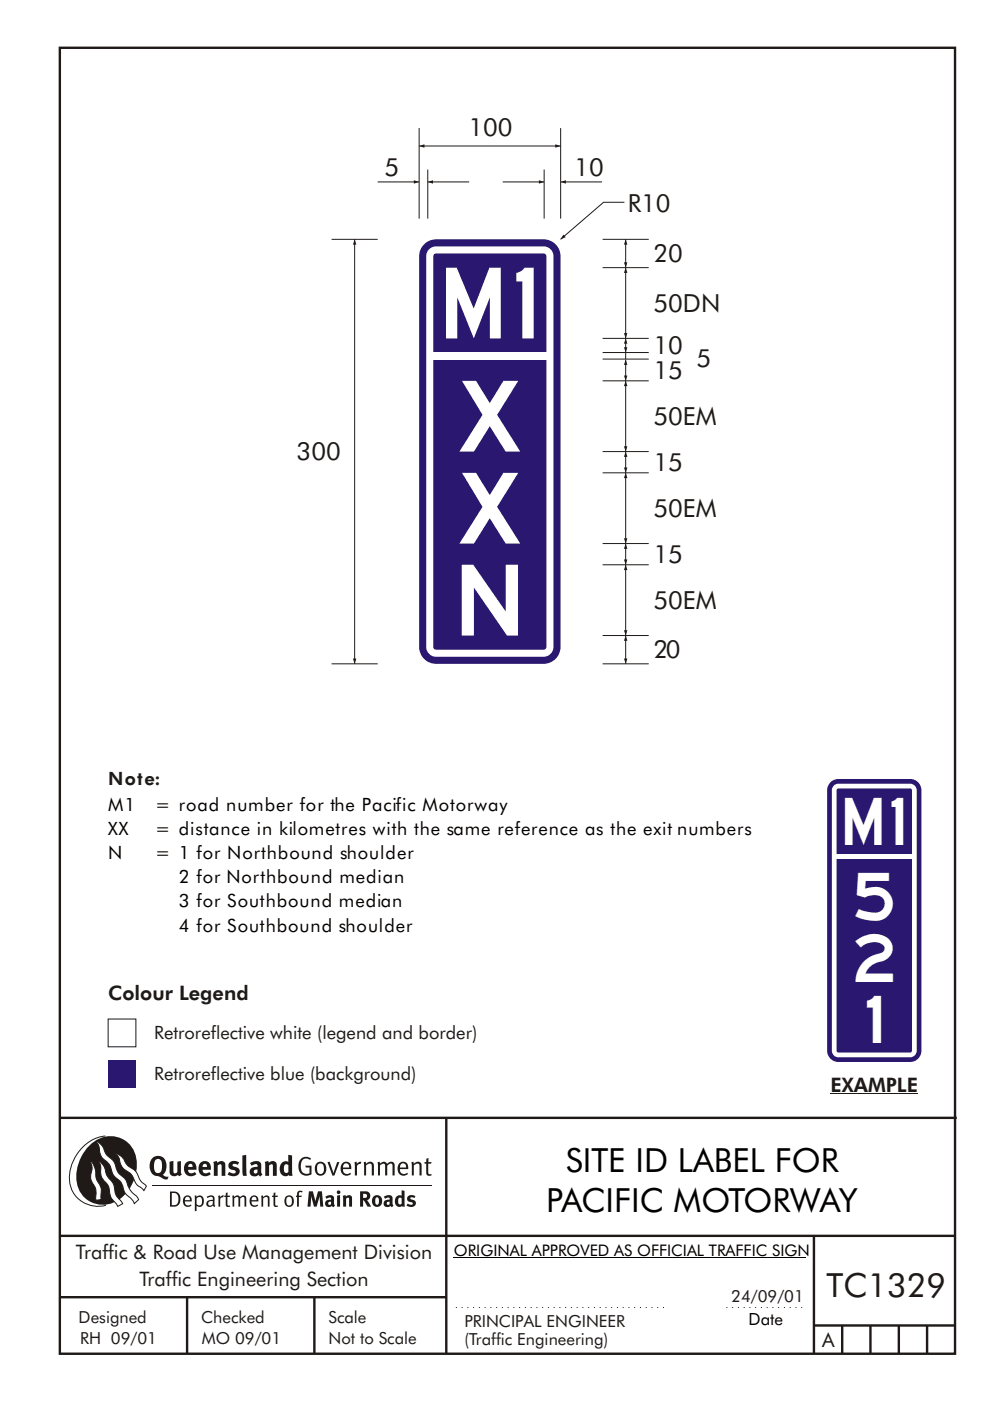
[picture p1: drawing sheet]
<svg xmlns="http://www.w3.org/2000/svg" width="210mm" height="297mm" viewBox="0 0 210 297" stroke-linecap="round" stroke-linejoin="round" font-family="sans-serif">
<path d="M176.8 166.7l.6-.5h.5h15.2a1.38 1.38 0 0 1 1.4 1.3v55.3a1.38 1.38 0 0 1-1.4 1.4h-15.2a1.38 1.38 0 0 1-1.4-1.4v-55.3zM177.5 167.3l.4-.1h15.2l.3 .1 .1 55.5-.2 .3-15.4 .1-.4-.2zM176 166.1a2.38 2.38 0 0 1 1.9-.9h15.2a2.39 2.39 0 0 1 2.4 2.3v55.3a2.39 2.39 0 0 1-2.4 2.4h-15.2a2.39 2.39 0 0 1-2.4-2.4v-55.3l.1-.5z" fill-rule="evenodd" fill="#291770"/>
<path d="M177.3 181.2h16.5v1h-16.5z" fill="#fff"/>
<g fill="none" stroke="#1f1a17" stroke-width=".51">
<path d="M12.7 10.1h189.9v276.9h-189.9zM12.7 237h190.3M94.7 236.9v50.1M12.7 262h190M12.7 275h82M39.7 275v12M66.7 275v12M172.7 262v25M172.7 281h30M178.7 281v6M184.7 281v6M190.7 281v6"/>
<path d="M196.7 281v6"/>
</g>
<path d="M96.3 266.6h74.7" fill="none" stroke="#000" stroke-width=".21"/>
<path d="M96.7 277.2h45.2M154.1 277.2h16.7" fill="none" stroke="#1f1a17" stroke-width=".21" stroke-dasharray=".2 1" stroke-linecap="butt"/>
<g fill="#1f1a17">
<path d="M63.9 245.6a1.61 1.61 0 0 1 2.1 .1l-.2 .2a1.17 1.17 0 0 0-1.4-.1 1.17 1.17 0 0 0-.6 1.2 1.42 1.42 0 0 0 1.2 1.9l.7-.2v-1.2h-.8l-.1-.4h1.3v1.9a1.82 1.82 0 0 1-2.2-.1 1.82 1.82 0 0 1-.6-2.1l.2-.7z" fill-rule="evenodd"/>
<path d="M67.2 246.6a1.77 1.77 0 0 0 .4 2.6 1.39 1.39 0 0 0 1.4-.5 1.39 1.39 0 0 0 .2-1.5 1.19 1.19 0 0 0-2-.6zM67.5 246.8a.83 .83 0 0 1 1 .1 .83 .83 0 0 1 .2 1 .75 .75 0 0 1-.6 1 .75 .75 0 0 1-.8-.8v-.9z" fill-rule="evenodd"/>
<path d="M69.5 246.4l.4-.1 .8 2.4 .8-2.3h.5l-1.1 2.8h-.4z" fill-rule="evenodd"/>
<path d="M72.6 246.7a1.74 1.74 0 0 0 .5 2.5h.9l.5-.3-.2-.3a.89 .89 0 0 1-1.1 .2 .89 .89 0 0 1-.4-.9h1.7a1.15 1.15 0 0 0-.4-1.4 1.15 1.15 0 0 0-1.5 .2zM73 246.9a.67 .67 0 0 1 .8-.1 .67 .67 0 0 1 .3 .7h-1.3z" fill-rule="evenodd"/>
<path d="M75.2 246.4l.4-.1 .1 .5 .5-.4 .5-.1-.2 .5a.61 .61 0 0 0-.8 .6v1.8h-.4z" fill-rule="evenodd"/>
<path d="M77.1 246.4l.5-.1 .1 .5a.89 .89 0 0 1 .9-.5 .89 .89 0 0 1 .7 .8v2.1h-.4v-2.1l-.1-.3-.3-.1-.8 .4v2.1h-.4z" fill-rule="evenodd"/>
<path d="M80.1 246.4l.4-.1 .1 .4a.83 .83 0 0 1 .8-.4 .83 .83 0 0 1 .7 .5 .86 .86 0 0 1 .9-.5 .86 .86 0 0 1 .7 .8v2.1h-.4l-.1-2.3a.5 .5 0 0 0-.8 0l-.2 .2v2.1h-.5v-2.2l-.4-.3-.7 .4v2.1h-.4z" fill-rule="evenodd"/>
<path d="M84.7 246.7a1.74 1.74 0 0 0 .5 2.5h.9l.5-.3-.2-.3a.89 .89 0 0 1-1.1 .2 .89 .89 0 0 1-.4-.9h1.7a1.15 1.15 0 0 0-.5-1.4 1.15 1.15 0 0 0-1.4 .2zM85 246.9a.67 .67 0 0 1 .9-.1 .67 .67 0 0 1 .3 .7h-1.3z" fill-rule="evenodd"/>
<path d="M87.3 246.4l.4-.1 .1 .5a.89 .89 0 0 1 .9-.5 .89 .89 0 0 1 .8 .8v2.1h-.5v-2.1l-.1-.3-.3-.1-.8 .4v2.1h-.4z" fill-rule="evenodd"/>
<path d="M90.5 245.7l.4-.2v.9h.7l-.2 .3h-.5v2.1l.1 .1h.5l.1 .3a.71 .71 0 0 1-1.2-.5v-2h-.3v-.3h.3z" fill-rule="evenodd"/>
<path d="M36 246.3l.8-.2v2a.46 .46 0 0 0 .2 .7 .46 .46 0 0 0 .6-.3v-2.2l.8-.1v2.3l.2 .6-.6 .3-.2-.3a1.03 1.03 0 0 1-1.2 .2 1.03 1.03 0 0 1-.6-1z" fill-rule="evenodd"/>
<path d="M39.4 246.6a1.64 1.64 0 0 0 0 2.3 1.64 1.64 0 0 0 2.3 .1l-.4-.5a.78 .78 0 0 1-.9 .3 .78 .78 0 0 1-.5-.8h1.8a1.37 1.37 0 0 0-.6-1.6 1.37 1.37 0 0 0-1.7 .2zM40.1 246.9a.48 .48 0 0 1 .6-.1 .48 .48 0 0 1 .2 .6h-1z" fill-rule="evenodd"/>
<path d="M42.5 246.6a1.65 1.65 0 0 0-.2 2 1.65 1.65 0 0 0 1.9 .7l.5-.3-.3-.5a.78 .78 0 0 1-.9 .3 .78 .78 0 0 1-.5-.8h1.8a1.37 1.37 0 0 0-.6-1.6 1.37 1.37 0 0 0-1.7 .2zM43.1 246.9a.48 .48 0 0 1 .6-.1 .48 .48 0 0 1 .2 .6h-.9z" fill-rule="evenodd"/>
<path d="M45.3 246.4l.7-.3 .1 .4a.95 .95 0 0 1 1-.3 .95 .95 0 0 1 .7 .9v2.2h-.8v-2.3l-.3-.2-.5 .3v2.2h-.8z" fill-rule="evenodd"/>
<path d="M48.7 246.5a1.73 1.73 0 0 1 2-.1l-.2 .6-.6-.2a.42 .42 0 0 0-.6 .3l.2 .2a1.23 1.23 0 0 1 1.4 1 1.47 1.47 0 0 1-2.3 .9l-.3-.1 .3-.6 .7 .3a.47 .47 0 0 0 .7-.3 .87 .87 0 0 0-1-.6l-.4-.2-.1-.4z" fill-rule="evenodd"/>
<path d="M53.1 246.6l.3 .6 .3-.2a.62 .62 0 0 1 .9 0l.1 .4a1.21 1.21 0 0 0-1.4 .3 1.21 1.21 0 0 0-.2 1.4 1.19 1.19 0 0 0 1.7 0l.5 .3 .4-.4-.3-.4v-1.3a.96 .96 0 0 0-1.3-1.1zM54 248.1l.6-.1v.6a.43 .43 0 0 1-.6 .1 .43 .43 0 0 1 0-.6z" fill-rule="evenodd"/>
<path d="M56.2 246.4l.7-.3 .1 .4a.95 .95 0 0 1 1-.3 .95 .95 0 0 1 .7 .9v2.2h-.8v-2.3l-.2-.2-.6 .3v2.2h-.8z" fill-rule="evenodd"/>
<path d="M61.2 244.8v1.6a1.29 1.29 0 0 0-1.4 .1 1.29 1.29 0 0 0-.5 1.3 1.24 1.24 0 0 0 .6 1.4 1.24 1.24 0 0 0 1.4-.1l.1 .2h.7l-.1-4.3zM60.5 246.9h.4l.3 .1v1.5l-.3 .2a.48 .48 0 0 1-.6-.5 1.52 1.52 0 0 1 .2-1.3z" fill-rule="evenodd"/>
<path d="M51.4 245l.8-.2 .2 4.5h-.8l-.1-.2z" fill-rule="evenodd"/>
</g>
<path d="M22.4 240.9a9 9 0 0 0-7.4 10.8 6.2 6.2 0 0 0 7.5 3.9M32.2 251.4h59.4" fill="none" stroke="#1f1a17" stroke-width=".21"/>
<path d="M19.1 242.7a5.7 5.7 0 0 1 6.5-1.4 5.7 5.7 0 0 1 3.4 5.7 8.6 8.6 0 0 1-6.2 8.4 5.7 5.7 0 0 1-6.5-7.1 9.9 9.9 0 0 1 2.8-5.6z" fill-rule="evenodd" fill="#1f1a17"/>
<path d="M24.4 244.6a3.1 3.1 0 0 1 2.3 2.1l.8 .8a3.2 3.2 0 0 1 2 2.3l.4 .7 1.2 1-.6 .9-.2-.3a3.5 3.5 0 0 1-1.9-2 3.8 3.8 0 0 0-2.1-2.2 3.5 3.5 0 0 1-1-2.3zM20.4 242a3.4 3.4 0 0 1 1.9 2.4l.7 .9a3.3 3.3 0 0 1 1.7 2.5 4.4 4.4 0 0 0 1.7 2l.3 .3a6.1 6.1 0 0 0 2.5 3.7l.2 .5-.9 .9a6.1 6.1 0 0 0-1.9-2.2l-.4-.7a3.6 3.6 0 0 0-1.9-2.8l-.6-1.1a3.6 3.6 0 0 0-1.9-2.8 3.7 3.7 0 0 1-.8-2.4zM21 246.2a3.4 3.4 0 0 1 1.5 2.7l.6 .9a3.8 3.8 0 0 1 1.4 3.1l.3 .8 1.2 1.5-1 .6-.5-.8a3.2 3.2 0 0 1-1.3-2.8 4.3 4.3 0 0 0-1.4-2.2 4.7 4.7 0 0 1-.5-2.9zM19.2 246.1a5.1 5.1 0 0 1 1.2 3.7l.3 .7a3.1 3.1 0 0 1 .7 3l.1 .8-1.1 .2-.1-.8a3.5 3.5 0 0 0-.9-3.2 3.6 3.6 0 0 1 .1-2.6z" fill-rule="evenodd" fill="#fff" stroke="#1f1a17" stroke-width=".21"/>
<g fill="#1f1a17">
<path d="M32.4 245.5a2.51 2.51 0 0 0 .4 3.7l.8 .2a2.78 2.78 0 0 0 2 .6l.2-.5h-.6l-.7-.4a2.56 2.56 0 0 0 0-3.8 1.83 1.83 0 0 0-2.1 .2zM33 245.9a.87 .87 0 0 1 1 0 .87 .87 0 0 1 .4 .9v.4a1.17 1.17 0 0 1-.9 1.5h-.3a2.38 2.38 0 0 1-.2-2.8z" fill-rule="evenodd"/>
<path d="M36.4 252.9v2.6a1.12 1.12 0 0 0 1.2-.3 1.12 1.12 0 0 0 .3-1.1l-.2-.6-.3-.4zM36.1 252.6h1.1a1.67 1.67 0 0 1 1.1 1.7 1.67 1.67 0 0 1-1.2 1.5h-1zM39.4 253.9l-.2 .6h1.1a.55 .55 0 0 0-.2-.7 .55 .55 0 0 0-.7 .1zM39.1 253.8a.95 .95 0 0 1 1.2-.2 .95 .95 0 0 1 .4 1.1h-1.5a.72 .72 0 0 0 .4 .8 .72 .72 0 0 0 .9-.1l.1 .2a1.15 1.15 0 0 1-1.5 0 1.15 1.15 0 0 1-.2-1.5zM41.7 254.1v1.2a.7 .7 0 0 0 .9 .1 .7 .7 0 0 0 .3-.9 .61 .61 0 0 0-.4-.7 .61 .61 0 0 0-.8 .3zM41.3 253.5l.4-.1v.4a.95 .95 0 0 1 1.2-.1 .95 .95 0 0 1 .3 1.1 .92 .92 0 0 1-.4 1 .92 .92 0 0 1-1.1-.2v1.1l-.4 .1zM44.3 254.9a.5 .5 0 0 0 .1 .7 .5 .5 0 0 0 .7-.3l.1-.7zM43.8 253.8a1 1 0 0 1 1.7 .2v1.4l.2 .3-.2 .2-.3-.3a.78 .78 0 0 1-1.4-.1 .78 .78 0 0 1 .8-1.1h.6a.58 .58 0 0 0-.4-.7 .58 .58 0 0 0-.7 .3zM46.3 253.5l.3-.1 .1 .4 .3-.3h.5l-.2 .3a.52 .52 0 0 0-.6 .6v1.4h-.3zM47.9 252.9l.4-.1v.7h.6l-.2 .3h-.4v1.5a.35 .35 0 0 0 .5 .3v.2a.57 .57 0 0 1-.6 .1 .57 .57 0 0 1-.3-.5v-1.6h-.3v-.3h.3zM49.3 253.5l.3-.1 .1 .4 .2-.2a.64 .64 0 0 1 1 .2 .7 .7 0 0 1 .8-.4 .7 .7 0 0 1 .5 .7v1.7h-.3v-1.7l-.3-.3-.6 .3v1.7h-.4v-1.6a.38 .38 0 0 0-.3-.5 .38 .38 0 0 0-.4 .3l-.2 .1v1.7h-.4zM53.5 253.9l-.1 .6h1a.55 .55 0 0 0-.2-.7 .55 .55 0 0 0-.7 .1zM53.2 253.8a.95 .95 0 0 1 1.2-.2 .95 .95 0 0 1 .4 1.1h-1.4a.72 .72 0 0 0 .4 .8 .72 .72 0 0 0 .8-.1l.2 .2a1.15 1.15 0 0 1-1.5 0 1.15 1.15 0 0 1-.3-1.5zM55.4 253.5l.3-.1 .1 .4a.72 .72 0 0 1 .8-.4 .72 .72 0 0 1 .6 .7v1.7h-.4v-1.5a.45 .45 0 0 0-.3-.6 .45 .45 0 0 0-.5 .3l-.2 .1v1.7h-.3zM58.1 252.9l.4-.1-.1 .7h.6l-.1 .3h-.5v1.5a.35 .35 0 0 0 .5 .3l.1 .2a.57 .57 0 0 1-.6 .1 .57 .57 0 0 1-.4-.5v-1.6h-.3v-.3h.3zM60.9 253.9l-.2 .7a.65 .65 0 0 0 .3 .9 .65 .65 0 0 0 .9-.3v-.1a.93 .93 0 0 0-.7-1.4zM60.6 253.8a1.12 1.12 0 0 1 1.5 0 1.12 1.12 0 0 1 .2 1.4 1.01 1.01 0 0 1-1.3 .7 1.01 1.01 0 0 1-.7-1.2zM63.2 252.6l.5-.2 .5 .2-.1 .2-.4-.1-.3 .2v.6h.7l-.2 .3h-.5v2h-.4v-2h-.2v-.3h.2zM65.5 252.6l-.3 3.2h.7l.1-2.2 .6 2.2h.6l.6-2.2 .2 2.2h.6l-.3-3.2h-.8l-.6 2.1-.5-2.1zM69 253.7l.3 .5a.51 .51 0 0 1 .5-.3 .51 .51 0 0 1 .5 .4v.1a.88 .88 0 0 0-1.2 .3 .88 .88 0 0 0 .2 1.1 .9 .9 0 0 0 1.1-.1l.4 .3 .3-.4-.2-.3v-1.1a.87 .87 0 0 0-.5-.8 .87 .87 0 0 0-1 .1zM69.8 254.9l.4-.1v.5l-.1 .1h-.3l-.1-.1zM71.5 253.5v2.3h.6v-2.4zM71.4 252.8a.4 .4 0 0 0 .8 0 .4 .4 0 0 0-.8 0zM72.7 253.5l.1 2.3h.6v-1.7a.33 .33 0 0 1 .4-.2 .33 .33 0 0 1 .3 .4v1.5h.6v-1.7a.75 .75 0 0 0-.5-.7 .75 .75 0 0 0-.8 .3l-.1-.3zM76.4 252.6v3.2h.6v-1.3l.3 .2 .7 1.1h.8l-1-1.4a.94 .94 0 0 0 .8-1 .94 .94 0 0 0-1-.8zM77 253.1a.51 .51 0 0 1 .8 .1 .51 .51 0 0 1-.2 .8h-.6zM79.2 253.7a1.19 1.19 0 0 0 0 1.8 1.19 1.19 0 0 0 1.7-.1 1.19 1.19 0 0 0-.1-1.6 1.19 1.19 0 0 0-1.6-.1zM79.8 253.9h.2a.99 .99 0 0 1 0 1.5 1.06 1.06 0 0 1-.2-1.5zM81.4 253.7l.3 .5a.51 .51 0 0 1 .5-.3 .51 .51 0 0 1 .5 .4v.1a.88 .88 0 0 0-1.1 .3 .88 .88 0 0 0 .2 1.1 .9 .9 0 0 0 1-.1l.4 .3 .3-.4-.2-.3v-1.1a.87 .87 0 0 0-.5-.8 .87 .87 0 0 0-1 .1zM82.2 254.9l.5-.1v.5l-.2 .1h-.3l-.1-.1zM85.2 252.4v1.2a1.2 1.2 0 0 0-1.3 .5 1.2 1.2 0 0 0 .1 1.5l.5 .3 .8-.2 .1 .1h.5l-.1-3.3zM84.7 254l.5 .1v1.2a.46 .46 0 0 1-.6 0 .46 .46 0 0 1-.1-.6zM86.6 253.6a.79 .79 0 0 0-.1 1 .79 .79 0 0 0 .9 .3 .33 .33 0 0 1 .1 .5 .33 .33 0 0 1-.6 0l-.4-.2-.3 .4a1.15 1.15 0 0 0 1.3 .3 1.15 1.15 0 0 0 .7-1 1.49 1.49 0 0 0-1.1-.7 .4 .4 0 0 1 .2-.4 .4 .4 0 0 1 .5 .1l.1 .1 .2-.4a1.47 1.47 0 0 0-1.5 0z" fill-rule="evenodd"/>
</g>
<path d="M22.9 224.8h5.9v5.9h-5.9z" fill="#291770"/>
<path d="M22.9 216.1h5.9v5.8h-5.9z" fill-rule="evenodd" fill="#fff" stroke="#1f1a17" stroke-width=".21"/>
<path d="M91 52.9l.9-.6 .6-.1h22.9a2.07 2.07 0 0 1 2 2.1v82.9a2.07 2.07 0 0 1-2 2h-22.9a2.07 2.07 0 0 1-2.1-2v-82.9l.1-.5zM92.2 53.8l23.2-.1 .5 .3v83.2l-.3 .5h-23.1l-.5-.2-.1-83.2zM90 51.8a3.6 3.6 0 0 1 2.5-1.1h22.9a3.6 3.6 0 0 1 3.5 3.6v82.9a3.6 3.6 0 0 1-3.5 3.5h-22.9a3.6 3.6 0 0 1-3.6-3.5v-82.9a3.6 3.6 0 0 1 1.1-2.5z" fill-rule="evenodd" fill="#291770"/>
<path d="M88.9 27.2v19.1M90.8 36v10.3M106.7 38.6h8.8M115.4 36v10.3M119 27.2v19.1" fill="none" stroke="#1f1a17" stroke-width=".21"/>
<path d="M114.3 38.2l1.2 .4-1.2 .3z" fill="#1f1a17"/>
<path d="M90.7 38.6h8.8" fill="none" stroke="#1f1a17" stroke-width=".21"/>
<path d="M90.7 38.6l1.2-.4v.7z" fill="#1f1a17"/>
<path d="M118.9 38.6h8.8" fill="none" stroke="#1f1a17" stroke-width=".21"/>
<path d="M118.9 38.6l1.2-.4v.7z" fill="#1f1a17"/>
<path d="M88.9 31h30" fill="none" stroke="#1f1a17" stroke-width=".21"/>
<g fill="#1f1a17">
<path d="M88.9 31l1.2-.4v.7z"/>
<path d="M117.8 30.6l1.1 .4-1.1 .3z"/>
</g>
<path d="M132.5 42.9h-4.4l-9.2 7.8" fill="none" stroke="#1f1a17" stroke-width=".21"/>
<path d="M119.5 49.7l.5 .6-1.1 .4z" fill="#1f1a17"/>
<path d="M91.6 74.7h24.9v1.5h-24.9z" fill="#fff"/>
<path d="M127.9 119.7h9.7M132.7 119.7v15M127.9 140.7h9.7" fill="none" stroke="#1f1a17" stroke-width=".21"/>
<g fill="#1f1a17">
<path d="M132.4 133.6h.7l-.4 1.1z"/>
<path d="M132.7 119.7l.4 1.2h-.7z"/>
</g>
<path d="M127.9 134.7h9.7M132.7 134.7v6" fill="none" stroke="#1f1a17" stroke-width=".21"/>
<g fill="#1f1a17">
<path d="M132.4 139.6h.7l-.4 1.1z"/>
<path d="M132.7 134.7l.4 1.2h-.7z"/>
</g>
<path d="M127.9 56.7h9.7M127.9 50.7h9.7M132.7 50.7v6" fill="none" stroke="#1f1a17" stroke-width=".21"/>
<g fill="#1f1a17">
<path d="M132.4 55.6h.7l-.4 1.1z"/>
<path d="M132.7 50.7l.4 1.2h-.7z"/>
</g>
<path d="M132.7 56.7v15" fill="none" stroke="#1f1a17" stroke-width=".21"/>
<g fill="#1f1a17">
<path d="M132.4 70.6h.7l-.4 1.1z"/>
<path d="M132.7 56.7l.4 1.2h-.7z"/>
</g>
<path d="M127.9 71.7h9.7M132.7 71.7v3" fill="none" stroke="#1f1a17" stroke-width=".21"/>
<g fill="#1f1a17">
<path d="M132.4 73.6h.7l-.4 1.1z"/>
<path d="M132.7 71.7l.4 1.2h-.7z"/>
</g>
<path d="M127.9 74.7h9.7M127.9 76.1h9.7M132.7 74.7v1.4M132.7 76.2v4.5" fill="none" stroke="#1f1a17" stroke-width=".21"/>
<g fill="#1f1a17">
<path d="M132.4 79.6h.7l-.4 1.1z"/>
<path d="M132.7 76.2l.4 1.2h-.7z"/>
</g>
<path d="M127.9 100.2h9.7M132.7 100.2v15" fill="none" stroke="#1f1a17" stroke-width=".21"/>
<g fill="#1f1a17">
<path d="M132.4 114.1h.7l-.4 1.1z"/>
<path d="M132.7 100.2l.4 1.2h-.7z"/>
</g>
<path d="M127.9 80.7h9.7M132.7 80.7v15M127.9 115.2h9.7" fill="none" stroke="#1f1a17" stroke-width=".21"/>
<g fill="#1f1a17">
<path d="M132.4 94.6h.7l-.4 1.1z"/>
<path d="M132.7 80.7l.4 1.2h-.7z"/>
</g>
<path d="M127.9 95.7h9.7M132.7 115.2v4.5" fill="none" stroke="#1f1a17" stroke-width=".21"/>
<g fill="#1f1a17">
<path d="M132.4 118.6h.7l-.4 1.1z"/>
<path d="M132.7 115.2l.4 1.2h-.7z"/>
</g>
<path d="M132.7 95.7v4.5" fill="none" stroke="#1f1a17" stroke-width=".21"/>
<g fill="#1f1a17">
<path d="M132.4 99.1h.7l-.4 1.1z"/>
<path d="M132.7 95.7l.4 1.2h-.7z"/>
</g>
<path d="M70.4 50.7h9.7M75.2 50.7v90M70.4 140.7h9.7" fill="none" stroke="#1f1a17" stroke-width=".21"/>
<g fill="#1f1a17">
<path d="M74.9 139.6h.7l-.4 1.1z"/>
<path d="M75.2 50.7l.4 1.2h-.7z"/>
</g>
<path d="M80.1 38.6h8.8" fill="none" stroke="#1f1a17" stroke-width=".21"/>
<path d="M87.8 38.2l1.1 .4-1.1 .3z" fill="#1f1a17"/>
<path d="M176.2 231.9h18.6" fill="none" stroke="#1f1a17" stroke-width=".21"/>
<g font-size="15" fill="#fff">
<text x="94.6" y="71.7">M1</text>
<text x="97.5" y="95.7">X</text>
<text x="97.5" y="115.2">X</text>
<text x="98" y="134.7">N</text>
</g>
<g font-size="10" fill="#fff">
<text x="179.3" y="179.2">M1</text>
<text x="181.5" y="195.2">5</text>
<text x="181.5" y="208.2">2</text>
<text x="184" y="221.2">1</text>
</g>
<g font-size="7.1">
<text x="120" y="248.4">SITE ID LABEL FOR</text>
<text x="115.9" y="256.9">PACIFIC MOTORWAY</text>
</g>
<text font-size="7.1" fill="#1f1a17" x="175.4" y="275">TC1329</text>
<g font-size="5.3" fill="#1f1a17">
<text x="99.4" y="28.8">100</text>
<text x="81.6" y="37.4">5</text>
<text x="121.8" y="37.4">10</text>
<text x="133.2" y="44.9">R10</text>
<text x="138.6" y="55.6">20</text>
<text x="138.6" y="66.1">50DN</text>
<text x="138.6" y="75">10</text>
<text x="147.8" y="77.9">5</text>
<text x="138.6" y="80.3">15</text>
<text x="138.6" y="90.1">50EM</text>
<text x="62.9" y="97.6">300</text>
<text x="138.6" y="99.8">15</text>
<text x="138.6" y="109.6">50EM</text>
<text x="138.6" y="119.3">15</text>
<text x="138.6" y="129.1">50EM</text>
<text x="138.6" y="139.6">20</text>
</g>
<g font-size="4.2" fill="#1f1a17">
<text x="22.9" y="211.9">Colour Legend</text>
<text x="176.2" y="231.4">EXAMPLE</text>
<text x="16.1" y="267">Traffic &amp; Road Use Management Division</text>
<text x="29.6" y="272.6">Traffic Engineering Section</text>
<text x="174.4" y="285.6">A</text>
</g>
<g font-size="3.9" fill="#1f1a17">
<text x="22.9" y="166.5">Note:</text>
<text x="32.7" y="220.2">Retroreflective white (legend and border)</text>
<text x="32.7" y="229">Retroreflective blue (background)</text>
</g>
<g font-size="3.9">
<text x="22.9" y="171.9">M1</text>
<text x="32.9" y="171.9">= road number for the Pacific Motorway</text>
<text x="22.9" y="177">XX</text>
<text x="32.9" y="177">= distance in kilometres with the same reference as the exit numbers</text>
<text x="22.9" y="182.2">N</text>
<text x="32.9" y="182.2">= 1 for Northbound shoulder</text>
<text x="37.9" y="187.3">2 for Northbound median</text>
<text x="37.9" y="192.4">3 for Southbound median</text>
<text x="37.9" y="197.5">4 for Southbound shoulder</text>
</g>
<text font-size="3.6" x="158.8" y="281">Date</text>
<g font-size="3.5" fill="#1f1a17">
<text x="16.7" y="280.5">Designed</text>
<text x="42.7" y="280.5">Checked</text>
<text x="69.7" y="280.5">Scale</text>
<text x="98.5" y="281.4">PRINCIPAL ENGINEER</text>
<text x="155.1" y="276.1">24/09/01</text>
<text x="17" y="284.9">RH 09/01</text>
<text x="42.8" y="284.9">MO 09/01</text>
<text x="69.7" y="285">Not to Scale</text>
<text x="98.5" y="285.1">(Traffic Engineering)</text>
</g>
<text font-size="3.4" x="96.3" y="266.3">ORIGINAL APPROVED AS OFFICIAL TRAFFIC SIGN</text>
</svg>
